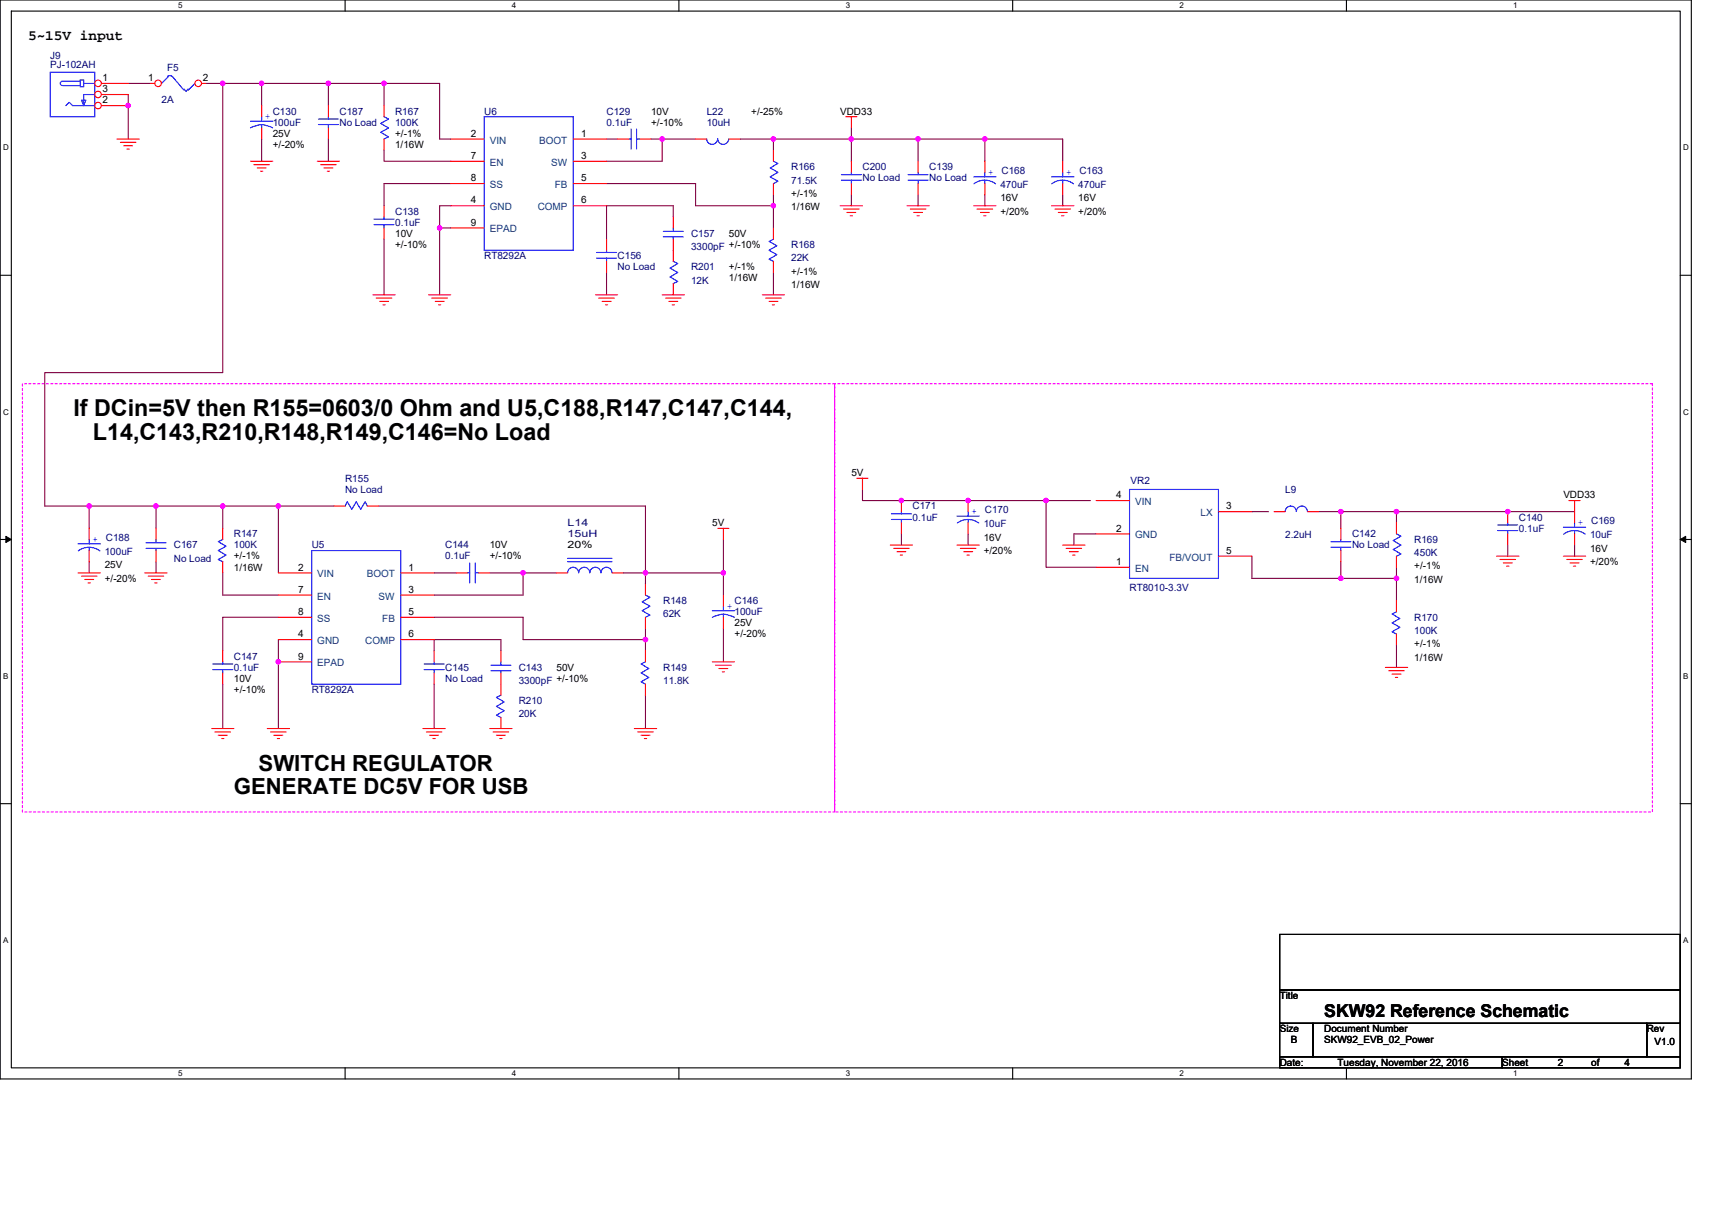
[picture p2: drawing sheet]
<svg xmlns="http://www.w3.org/2000/svg" width="297mm" height="210mm" viewBox="0 0 297 210" stroke-linecap="round" stroke-linejoin="round" font-family="sans-serif">
<path d="M0 0h293.5v187.2h-293.5zM2 1.9h289.5v183.4h-289.5z" fill="none" stroke="#000" stroke-width=".19"/>
<g fill="#fff">
<path d="M30.9 .2h.8v1.6h-.8z"/>
<path d="M30.9 185.5h.8v1.6h-.8z"/>
</g>
<path d="M59.9 0v1.9M59.9 185.3v1.9" fill="none" stroke="#000" stroke-width=".19"/>
<g fill="#fff">
<path d="M88.8 .2h.8v1.6h-.8z"/>
<path d="M88.8 185.5h.8v1.6h-.8z"/>
</g>
<path d="M117.8 0v1.9M117.8 185.3v1.9" fill="none" stroke="#000" stroke-width=".19"/>
<g fill="#fff">
<path d="M146.7 .2h.8v1.6h-.8z"/>
<path d="M146.7 185.5h.8v1.6h-.8z"/>
</g>
<path d="M175.7 0v1.9M175.7 185.3v1.9" fill="none" stroke="#000" stroke-width=".19"/>
<g fill="#fff">
<path d="M204.7 .2h.7v1.6h-.7z"/>
<path d="M204.7 185.5h.7v1.6h-.7z"/>
</g>
<path d="M233.6 0v1.9M233.6 185.3v1.9" fill="none" stroke="#000" stroke-width=".19"/>
<g fill="#fff">
<path d="M262.6 .2h.7v1.6h-.7z"/>
<path d="M262.6 185.5h.7v1.6h-.7z"/>
<path d="M.5 24.8h1v1.6h-1z"/>
<path d="M292 24.8h1v1.6h-1z"/>
<path d="M.5 70.7h1v1.5h-1z"/>
<path d="M292 70.7h1v1.5h-1z"/>
</g>
<path d="M0 47.8h2M291.5 47.8h2" fill="none" stroke="#000" stroke-width=".19"/>
<g fill="#fff">
<path d="M.5 116.5h.9v1.6h-.9z"/>
<path d="M292 116.5h.9v1.6h-.9z"/>
</g>
<path d="M0 93.6h2M291.5 93.6h2" fill="none" stroke="#000" stroke-width=".19"/>
<path d="M1 93.1l1 .5-1 .5zM291.5 93.6l1-.5v1z" fill="#000" stroke="#000" stroke-width=".17"/>
<g fill="#fff">
<path d="M.5 162.4h.9v1.5h-.9z"/>
<path d="M292 162.4h.9v1.5h-.9z"/>
</g>
<path d="M0 139.5h2M291.5 139.5h2M222 162.2h69.5v9.6h-69.5zM222 171.8h69.5v5.8h-69.5zM222 177.6h5.8v5.8h-5.8zM227.8 177.6h57.9v5.8h-57.9zM285.7 177.6h5.8v5.8h-5.8zM222 183.4h38.6v1.9h-38.6zM260.6 183.4h30.9v1.9h-30.9z" fill="none" stroke="#000" stroke-width=".19"/>
<path d="M3.9 66.6h140.9v74.3h-140.9zM144.8 66.6h141.9v74.3h-141.9z" fill="none" stroke="#f0f" stroke-width=".19" stroke-dasharray=".4 .4"/>
<g fill="none" stroke="#800040" stroke-width=".19">
<path d="M22.2 16.4v7.7M22.2 14.5h3.9M35.7 14.5h2.9M38.6 14.5v50.2h-30.8v23.1h7.7v3.9M38.6 14.5h6.8M45.4 14.5v3.8M45.4 14.5h11.6v3.8M57 14.5h9.6M66.6 14.5h9.7v9.6h1.9M66.6 14.5v3.8M45.4 24.1v3.9M57 24.1v3.9"/>
<path d="M66.6 26.1v1.9h11.6M76.3 39.6v11.6M78.2 31.9h-11.6v3.8M78.2 35.7h-1.9v3.9h1.9M105.2 31.9h15.5v3.8h13.5M105.2 24.1h2M113 24.1h1.9M114.9 24.1h5.8M114.9 24.1v3.9h-9.7M116.8 37.6v-1.9h-11.6v5.8M128.4 24.1h5.8M134.2 24.1h25.1"/>
<path d="M134.2 33.8v1.9M134.2 24.1v2M134.2 35.7v3.9M147.7 33.8v1.9M147.7 22.2v5.8M159.3 24.1h11.6v3.9M159.3 33.8v1.9M159.3 24.1v3.9M170.9 24.1h13.5v3.9M170.9 33.8v1.9M184.4 33.8v1.9M66.6 41.5v9.7"/>
<path d="M105.2 47.3v3.9M134.2 47.3v3.9M15.5 87.8h11.6v3.9M15.5 97.5v1.9M27.1 97.5v1.9M27.1 87.8h11.5v3.9M38.6 99.4v3.9h9.7M38.6 87.8h9.7M48.3 87.8v11.6M48.3 87.8h9.7M65.7 87.8h46.3v11.6M75.3 99.4h3.9"/>
<path d="M85 99.4h5.8M90.8 99.4v3.9h-15.5M90.8 99.4h5.8M108.1 99.4h3.9M112 99.4h13.5M112 99.4v1.9M125.5 99.4v3.9M125.5 93.6v5.8M149.6 84.9v2h31.9M156.4 92.6v2M168 92.6v2M181.5 86.9v11.5h8.7"/>
<path d="M181.5 86.9h7.7M190.2 92.6h-3.9v2M217.2 88.8h2.9M217.2 96.5v3.9h15.4M228.8 88.8h3.8M232.6 88.8h9.7M232.6 97.5v2.9M232.6 88.8v2.9M242.3 98.4v2M242.3 88.8h30.9M242.3 88.8v1.9M261.6 94.6v1.9"/>
<path d="M273.2 94.6v1.9M38.6 118.7v7.7M48.3 107.1h-9.7v5.8M48.3 111v15.4M75.3 112.9v-1.9h11.6v1.9M75.3 107.1h15.5v3.9h21.2M75.3 118.7v7.7M112 111v1.9M112 109.1v1.9M125.5 109.1v5.8M232.6 100.4h9.7M242.3 112v3.8"/>
<path d="M242.3 100.4v3.8M112 120.7v5.7"/>
</g>
<g fill="#f0f" stroke="#f0f" stroke-width=".19">
<circle cx="22.2" cy="18.3" r=".38"/>
<circle cx="66.6" cy="14.5" r=".38"/>
<circle cx="57" cy="14.5" r=".38"/>
<circle cx="45.4" cy="14.5" r=".38"/>
<circle cx="114.9" cy="24.1" r=".38"/>
<circle cx="134.2" cy="35.7" r=".38"/>
<circle cx="125.5" cy="99.4" r=".38"/>
<circle cx="112" cy="111" r=".38"/>
<circle cx="48.3" cy="87.8" r=".38"/>
<circle cx="112" cy="99.4" r=".38"/>
<circle cx="38.6" cy="87.8" r=".38"/>
<circle cx="170.9" cy="24.1" r=".38"/>
<circle cx="76.3" cy="39.6" r=".38"/>
<circle cx="134.2" cy="24.1" r=".38"/>
<circle cx="159.3" cy="24.1" r=".38"/>
<circle cx="147.7" cy="24.1" r=".38"/>
<circle cx="27" cy="87.8" r=".38"/>
<circle cx="15.5" cy="87.8" r=".38"/>
<circle cx="90.7" cy="99.4" r=".38"/>
<circle cx="48.3" cy="114.8" r=".38"/>
<circle cx="242.3" cy="100.4" r=".38"/>
<circle cx="156.4" cy="86.9" r=".38"/>
<circle cx="232.6" cy="88.8" r=".38"/>
<circle cx="181.5" cy="86.9" r=".38"/>
<circle cx="168" cy="86.9" r=".38"/>
<circle cx="232.6" cy="100.4" r=".38"/>
<circle cx="261.6" cy="88.8" r=".38"/>
<circle cx="242.3" cy="88.8" r=".38"/>
<circle cx="38.6" cy="14.5" r=".38"/>
</g>
<g fill="none" stroke="#f00" stroke-width=".19">
<path d="M45.4 18.3v2M57 18.3v2M20.3 24.1h3.9M20.9 24.7h2.7M21.5 25.3h1.5M22 25.9h.4M43.5 28h3.8M44 28.6h2.8M44.6 29.1h1.6M45.2 29.7h.4M45.4 22.2v1.9M55.1 28h3.8"/>
<path d="M55.6 28.6h2.7M56.2 29.1h1.6M56.8 29.7h.4M57 22.2v1.9M66.6 35.7v1.9M66.6 39.6v1.9M107.2 24.1h1.9M111 24.1h2M120.7 24.1h1.9M126.5 24.1h1.9M134.2 39.6v1.9M134.2 26.1v1.9"/>
<path d="M134.2 31.9v1.9M145.8 35.7h3.8M146.4 36.3h2.7M146.7 20.3h2M146.9 36.9h1.6M147.5 37.4h.4M147.7 20.3v1.9M157.4 35.7h3.8M157.9 36.3h2.8M158.5 36.9h1.6M159.1 37.4h.4M168.9 35.7h3.9"/>
<path d="M169.5 36.3h2.7M170.1 36.9h1.5M170.7 37.4h.4M170.9 28v1.9M170.9 31.9v1.9M182.5 35.7h3.8M183 36.3h2.7M183.6 36.9h1.6M184.2 37.4h.4M184.4 28v1.9M184.4 31.9v1.9M64.7 51.2h3.9"/>
<path d="M65.3 51.7h2.7M65.9 52.3h1.5M66.4 52.9h.4M74.4 51.2h3.8M74.9 51.7h2.7M75.5 52.3h1.6M76.1 52.9h.4M103.3 51.2h3.9M103.9 51.7h2.7M104.5 52.3h1.5M105 52.9h.4M105.2 41.5v1.9"/>
<path d="M105.2 45.4v1.9M114.9 51.2h3.9M115.5 51.7h2.7M116.1 52.3h1.5M116.6 52.9h.4M132.3 51.2h3.8M132.8 51.7h2.7M133.4 52.3h1.6M134 52.9h.4M134.2 45.4v1.9M13.5 99.4h3.9M14.1 100h2.7"/>
<path d="M15.5 91.7v1.9M15.5 95.5v2M25.1 99.4h3.9M25.7 100h2.7M27.1 95.5v2M27.1 91.7v1.9M38.6 97.5v1.9M38.6 91.7v1.9M48.3 99.4h5.8M58 87.8h1.9M63.7 87.8h2M69.5 99.4h5.8"/>
<path d="M79.2 99.4h1.9M83 99.4h2M96.6 99.4h1.9M106.2 99.4h1.9M124.5 91.7h2M125.5 91.7v1.9M148.7 83h1.9M149.6 83v1.9M154.5 94.6h3.8M155 95.2h2.8M155.6 95.7h1.6M156.2 96.3h.4"/>
<path d="M156.4 86.9v1.9M156.4 90.7v1.9M166 94.6h3.9M166.6 95.2h2.7M167.2 95.7h1.6M167.8 96.3h.4M168 86.9v1.9M168 90.7v1.9M184.4 94.6h3.9M185 95.2h2.7M185.5 95.7h1.6M186.1 96.3h.4"/>
<path d="M190.2 86.9h5.8M190.2 92.6h5.8M190.2 98.4h5.8M211.4 96.5h5.8M211.4 88.8h5.8M221.1 88.8h1.9M226.9 88.8h1.9M232.6 91.7v1.9M232.6 95.5v2M242.3 90.7v1.9M242.3 96.5v1.9M259.7 96.5h3.8"/>
<path d="M260.3 97.1h2.7M260.8 97.7h1.6M261.4 98.3h.4M261.6 88.8v1.9M261.6 92.6v2M271.2 96.5h3.9M271.8 97.1h2.7M272.2 86.9h1.9M272.4 97.7h1.6M273 98.3h.4M273.2 86.9v3.8M273.2 92.6v2"/>
<path d="M14.7 100.6h1.6M15.3 101.2h.4M26.3 100.6h1.5M26.9 101.2h.4M38.6 112.9v2M38.6 116.8v1.9M48.3 114.9h5.8M48.3 103.3h5.8M48.3 107.1h5.8M48.3 111h5.8M69.5 103.3h5.8M69.5 107.1h5.8"/>
<path d="M69.5 111h5.8M75.3 112.9v2M75.3 116.8v1.9M86.9 116.8v3.8M86.9 112.9v2M123.6 114.9h3.8M124.2 115.4h2.7M124.7 116h1.6M125.3 116.6h.4M125.5 103.3v1.9M125.5 107.1v2M240.4 115.8h3.8"/>
<path d="M241 116.4h2.6M241.5 117h1.6M242.1 117.6h.4M242.3 110v2M242.3 104.2v2M36.7 126.4h3.9M37.3 127h2.7M37.9 127.6h1.5M38.5 128.2h.3M46.4 126.4h3.8M46.9 127h2.8M47.5 127.6h1.6"/>
<path d="M48.1 128.2h.4M73.4 126.4h3.9M74 127h2.7M74.5 127.6h1.6M75.1 128.2h.4M85 126.4h3.8M85.6 127h2.7M86.1 127.6h1.6M86.7 128.2h.4M86.9 124.5v1.9M110.1 126.4h3.8M110.7 127h2.6"/>
<path d="M111.2 127.6h1.6M111.8 128.2h.4"/>
</g>
<g fill="none" stroke="#00f" stroke-width=".19">
<path d="M29.1 13.2l.3-.1 .5 .2M29.2 13.3l-1.2 1.2M29.9 13.3l2 2.3M32.7 15.4l-.4 .4-.4-.4M33.8 14.5l-1.1 1.1M43.5 22.2a3.6 3.6 0 0 1 3.8 0M43.5 21h3.8M45.4 21.6v.6M45.4 20.3v.7M55.2 21.6h3.5M55.2 20.7h3.5M57 20.3v.4"/>
<path d="M57 21.6v.6M64.9 39h3.5M64.9 38h3.5M66.6 37.6v.4M66.6 39v.6M109.1 24.1h.4M109.5 22.4v3.5M110.4 24.1h.6M110.4 22.4v3.5M122.6 24.1a.95 .95 0 0 0 1 1 .95 .95 0 0 0 .9-1 .96 .96 0 0 0 1 1 .96 .96 0 0 0 .9-1M134.2 28l.8 .4-1.4 .7 1.4 .8-1.4 .8 1.4 .8-.8 .4M168.9 30.7h3.9"/>
<path d="M169 31.9a3.1 3.1 0 0 1 3.7 0M170.9 31.3v.6M170.9 29.9v.8M182.5 30.7h3.8M182.5 31.9a3.1 3.1 0 0 1 3.7 0M184.4 31.3v.6M184.4 29.9v.8M103.5 44.8h3.5M103.5 43.8h3.5M105.2 43.4v.4M105.2 44.8v.6M134.2 41.5l-.8 .4 1.4 .8-1.4 .7 1.4 .8-1.4 .8 .8 .4"/>
<path d="M13.5 94.4h3.9M13.6 95.6a3.1 3.1 0 0 1 3.7 0M15.5 95v.5M15.5 93.6v.8M25.3 94.2h3.5M25.3 95.2h3.5M27.1 95.2v.3M27.1 93.6v.6M38.6 93.6l-.7 .4 1.3 .8-1.3 .7 1.3 .8-1.3 .8 .7 .4M54.1 95.5h15.4v23.2h-15.4zM59.9 87.8l.4-.7 .7 1.3 .8-1.3 .8 1.3 .7-1.3 .4 .7M81.1 99.4h.4"/>
<path d="M81.5 97.7v3.5M82.5 97.7v3.5M82.5 99.4h.5M98.5 99.4a.95 .95 0 0 1 .9-1 .95 .95 0 0 1 1 1M98.5 97.5h7.7M98.5 96.9h7.7M100.4 99.4a.95 .95 0 0 1 1-1 .95 .95 0 0 1 .9 1 .97 .97 0 0 1 1-1 .97 .97 0 0 1 1 1 .96 .96 0 0 1 .9-1 .96 .96 0 0 1 1 1M154.7 90.1h3.4M154.7 89.2h3.4M156.4 88.8v.4M156.4 90.1v.6M166 89.6h3.9"/>
<path d="M166.1 90.8a3.1 3.1 0 0 1 3.7 0M168 90.1v.6M168 88.8v.8M196 84.9h15.4v15.5h-15.4zM224.9 88.8a.96 .96 0 0 0-.9-1 .96 .96 0 0 0-1 1M226.8 88.8a.95 .95 0 0 0-.9-1 .95 .95 0 0 0-1 1M230.9 95h3.5M230.9 94h3.5M232.6 93.6v.4M232.6 95v.5M242.3 92.6l.8 .4-1.4 .8 1.4 .8-1.4 .8 1.4 .7-.8 .4M259.9 92.1h3.4"/>
<path d="M259.9 91.1h3.4M261.6 90.7v.4M261.6 92.1v.5M271.2 91.5h3.9M273.2 92.1v.5M273.2 90.7v.8M275 92.7a3.1 3.1 0 0 0-3.7 0M36.9 116.2h3.5M36.9 115.2h3.5M38.6 114.9v.3M38.6 116.2v.6M73.6 116.2h3.5"/>
<path d="M73.6 115.2h3.5M75.3 114.9v.3M75.3 116.2v.6M85.2 115.4h3.4M85.2 116.4h3.4M86.9 116.4v.4M86.9 114.9v.5M123.6 107.1a3.6 3.6 0 0 1 3.8 0M123.6 106h3.8M125.5 106.6v.5M125.5 105.2v.8M242.3 106.2l-.8 .4 1.4 .7-1.4 .8 1.4 .8-1.4 .7 .8 .4"/>
<path d="M86.9 120.7l-.8 .3 1.4 .8-1.4 .8 1.4 .7-1.4 .8 .8 .4"/>
</g>
<circle cx="27.4" cy="14.5" r=".57" fill="#fff" stroke="#f00" stroke-width=".19"/>
<path d="M26.1 14.5h.8" fill="none" stroke="#f00" stroke-width=".19"/>
<circle cx="34.4" cy="14.5" r=".57" fill="#fff" stroke="#f00" stroke-width=".19"/>
<path d="M35 14.5h.7M116.8 37.6v2M116.8 41.5v1.9" fill="none" stroke="#f00" stroke-width=".19"/>
<path d="M8.7 12.6h7.7v7.7h-7.7zM10.9 14.9h3M11.4 18.3l.6-.5 .6 .5h3.8M13.9 13.9h.6v1.1h-.6zM13.9 14.1h-3.3a.37 .37 0 0 0-.1 .5 .37 .37 0 0 0 .3 .2M14.1 17.4h.8l-.4 .9zM14.5 14.5h1.9M16.4 16.4h-1.9v1.9M116.8 39.6v.6M115.1 40.2h3.5M115.1 41.1h3.5M116.8 41.1v.4" fill="none" stroke="#00f" stroke-width=".19"/>
<circle cx="17" cy="14.5" r=".57" fill="#fff" stroke="#f00" stroke-width=".19"/>
<path d="M17.6 14.5h4.6" fill="none" stroke="#f00" stroke-width=".19"/>
<circle cx="17" cy="18.3" r=".57" fill="#fff" stroke="#f00" stroke-width=".19"/>
<path d="M17.6 18.3h4.6" fill="none" stroke="#f00" stroke-width=".19"/>
<circle cx="17" cy="16.4" r=".57" fill="#fff" stroke="#f00" stroke-width=".19"/>
<g fill="none" stroke="#f00" stroke-width=".19">
<path d="M17.6 16.4h4.6M66.6 18.3v2M66.6 24.1v2M78.2 39.6h5.8M78.2 28h5.8M78.2 31.9h5.8M78.2 35.7h5.8M78.2 24.1h5.8M99.5 28h5.7M99.5 24.1h5.7M99.5 31.9h5.7M99.5 35.7h5.7"/>
<path d="M147.7 28v1.9M147.7 31.9v1.9M159.3 28v1.9M159.3 31.9v1.9M116.8 43.4v2M116.8 49.2v2M112 118.7v2M112 112.9v2M112 101.3v2M112 107.1v2"/>
</g>
<g fill="none" stroke="#00f" stroke-width=".19">
<path d="M66.6 20.3l.8 .4-1.3 .7 1.3 .8-1.3 .8 1.3 .7-.8 .4M84 20.3h15.5v23.1h-15.5zM146 31.3h3.5M146 30.3h3.5M147.7 29.9v.4M147.7 31.3v.6M157.6 31.3h3.4M157.6 30.3h3.4M159.3 29.9v.4M159.3 31.3v.6M116.8 45.4l.8 .3-1.4 .8 1.4 .8-1.4 .8 1.4 .7-.8 .4M112 114.9l-.8 .3 1.4 .8-1.4 .8 1.4 .8-1.4 .7 .8 .4"/>
<path d="M112 103.3l.8 .4-1.4 .7 1.4 .8-1.4 .8 1.4 .7-.8 .4"/>
</g>
<g fill="#f0f" stroke="#f0f" stroke-width=".19">
<circle cx="22.2" cy="18.3" r=".38"/>
<circle cx="66.6" cy="14.5" r=".38"/>
<circle cx="57" cy="14.5" r=".38"/>
<circle cx="45.4" cy="14.5" r=".38"/>
<circle cx="114.9" cy="24.1" r=".38"/>
<circle cx="134.2" cy="35.7" r=".38"/>
<circle cx="125.5" cy="99.4" r=".38"/>
<circle cx="112" cy="111" r=".38"/>
<circle cx="48.3" cy="87.8" r=".38"/>
<circle cx="112" cy="99.4" r=".38"/>
<circle cx="38.6" cy="87.8" r=".38"/>
<circle cx="170.9" cy="24.1" r=".38"/>
<circle cx="76.3" cy="39.6" r=".38"/>
<circle cx="134.2" cy="24.1" r=".38"/>
<circle cx="159.3" cy="24.1" r=".38"/>
<circle cx="147.7" cy="24.1" r=".38"/>
<circle cx="27" cy="87.8" r=".38"/>
<circle cx="15.5" cy="87.8" r=".38"/>
<circle cx="90.7" cy="99.4" r=".38"/>
<circle cx="48.3" cy="114.8" r=".38"/>
<circle cx="242.3" cy="100.4" r=".38"/>
<circle cx="156.4" cy="86.9" r=".38"/>
<circle cx="232.6" cy="88.8" r=".38"/>
<circle cx="181.5" cy="86.9" r=".38"/>
<circle cx="168" cy="86.9" r=".38"/>
<circle cx="232.6" cy="100.4" r=".38"/>
<circle cx="261.6" cy="88.8" r=".38"/>
<circle cx="242.3" cy="88.8" r=".38"/>
<circle cx="38.6" cy="14.5" r=".38"/>
</g>
<g font-size="4">
<text x="12.7" y="72.3">If DCin=5V then R155=0603/0 Ohm and U5,C188,R147,C147,C144,</text>
<text x="16.1" y="76.4">L14,C143,R210,R148,R149,C146=No Load</text>
</g>
<g font-size="3.9">
<text x="40.6" y="137.9">GENERATE DC5V FOR USB</text>
<text x="44.9" y="133.9">SWITCH REGULATOR</text>
</g>
<text font-size="3.1" x="229.8" y="176.6">SKW92 Reference Schematic</text>
<text font-size="2.5" x="4.9" y="6.9">5~15V input</text>
<g font-size="1.7" fill="#000080">
<text x="8.7" y="10.2">J9</text>
<text x="8.7" y="11.8">PJ-102AH</text>
<text x="28" y="17.9">2A</text>
<text x="29" y="12.4">F5</text>
<text x="47.3" y="19.9">C130</text>
<text x="47.3" y="21.8">100uF</text>
<text x="58.9" y="19.9">C187</text>
<text x="58.9" y="21.8">No Load</text>
<text x="68.6" y="19.9">R167</text>
<text x="68.6" y="21.8">100K</text>
<text x="84" y="19.9">U6</text>
<text x="105.2" y="19.9">C129</text>
<text x="105.2" y="21.8">0.1uF</text>
<text x="122.6" y="19.9">L22</text>
<text x="122.6" y="21.8">10uH</text>
<text x="137.3" y="29.5">R166</text>
<text x="149.6" y="29.5">C200</text>
<text x="161.2" y="29.5">C139</text>
<text x="137.3" y="31.9">71.5K</text>
<text x="149.6" y="31.5">No Load</text>
<text x="161.2" y="31.5">No Load</text>
<text x="173.6" y="32.6">470uF</text>
<text x="173.8" y="30.1">C168</text>
<text x="187.1" y="32.6">470uF</text>
<text x="187.3" y="30.1">C163</text>
<text x="68.6" y="37.3">C138</text>
<text x="68.6" y="39.2">0.1uF</text>
<text x="119.9" y="41.1">C157</text>
<text x="84" y="45">RT8292A</text>
<text x="107.2" y="45">C156</text>
<text x="107.2" y="46.9">No Load</text>
<text x="119.9" y="43.4">3300pF +/-10%</text>
<text x="119.9" y="46.9">R201</text>
<text x="137.3" y="43.1">R168</text>
<text x="137.3" y="45.4">22K</text>
<text x="119.9" y="49.2">12K</text>
<text x="59.9" y="83.6">R155</text>
<text x="196.2" y="84">VR2</text>
<text x="59.9" y="85.5">No Load</text>
<text x="158.3" y="88.4">C171</text>
<text x="170.9" y="89">C170</text>
<text x="223" y="85.5">L9</text>
<text x="18.4" y="93.8">C188</text>
<text x="30.2" y="95.2">C167</text>
<text x="40.6" y="93.2">R147</text>
<text x="40.6" y="95.2">100K</text>
<text x="54.1" y="95.2">U5</text>
<text x="77.3" y="95.2">C144</text>
<text x="98.5" y="91.3">L14</text>
<text x="98.5" y="93.2">15uH</text>
<text x="158.3" y="90.3">0.1uF</text>
<text x="170.7" y="91.5">10uF</text>
<text x="223" y="93.4">2.2uH</text>
<text x="234.6" y="93.2">C142</text>
<text x="234.6" y="95.2">No Load</text>
<text x="245.4" y="94.2">R169</text>
<text x="263.5" y="90.3">C140</text>
<text x="263.5" y="92.3">0.1uF</text>
<text x="275.9" y="93.4">10uF</text>
<text x="276.1" y="90.9">C169</text>
<text x="18.2" y="96.3">100uF</text>
<text x="30.2" y="97.5">No Load</text>
<text x="77.3" y="97.1">0.1uF</text>
<text x="245.4" y="96.5">450K</text>
<text x="115.1" y="104.8">R148</text>
<text x="115.1" y="107.1">62K</text>
<text x="127.4" y="104.8">C146</text>
<text x="127.4" y="106.7">100uF</text>
<text x="196" y="102.5">RT8010-3.3V</text>
<text x="245.4" y="107.7">R170</text>
<text x="245.4" y="110">100K</text>
<text x="40.6" y="114.5">C147</text>
<text x="40.6" y="116.4">0.1uF</text>
<text x="77.3" y="116.4">C145</text>
<text x="77.3" y="118.3">No Load</text>
<text x="90" y="116.4">C143</text>
<text x="90" y="118.7">3300pF +/-10%</text>
<text x="115.1" y="116.4">R149</text>
<text x="115.1" y="118.7">11.8K</text>
<text x="54.1" y="120.3">RT8292A</text>
<text x="90" y="122.2">R210</text>
<text x="90" y="124.5">20K</text>
</g>
<g font-size="1.7">
<text x="17.8" y="14.1">1</text>
<text x="17.8" y="17.9">2</text>
<text x="17.8" y="16">3</text>
<text x="25.7" y="14.1">1</text>
<text x="35.2" y="14.1">2</text>
<text x="47.3" y="23.7">25V</text>
<text x="68.6" y="23.7">+/-1%</text>
<text x="81.7" y="23.7">2</text>
<text x="100.8" y="23.7">1</text>
<text x="113" y="19.9">10V</text>
<text x="113" y="21.8">+/-10%</text>
<text x="130.3" y="19.9">+/-25%</text>
<text x="145.8" y="19.9">VDD33</text>
<text x="47.3" y="25.7">+/-20%</text>
<text x="68.6" y="25.7">1/16W</text>
<text x="81.7" y="27.6">7</text>
<text x="100.8" y="27.6">3</text>
<text x="81.7" y="31.5">8</text>
<text x="81.7" y="35.3">4</text>
<text x="100.8" y="35.3">6</text>
<text x="100.8" y="31.5">5</text>
<text x="137.3" y="34.2">+/-1%</text>
<text x="173.6" y="34.9">16V</text>
<text x="187.1" y="34.9">16V</text>
<text x="68.6" y="41.1">10V</text>
<text x="81.7" y="39.2">9</text>
<text x="126.5" y="41.1">50V</text>
<text x="137.3" y="36.5">1/16W</text>
<text x="173.6" y="37.3">+/20%</text>
<text x="187.1" y="37.3">+/20%</text>
<text x="68.6" y="43.1">+/-10%</text>
<text x="126.5" y="46.9">+/-1%</text>
<text x="137.3" y="47.7">+/-1%</text>
<text x="126.5" y="48.8">1/16W</text>
<text x="137.3" y="50">1/16W</text>
<text x="147.7" y="82.6">5V</text>
<text x="193.7" y="86.5">4</text>
<text x="212.8" y="88.4">3</text>
<text x="271.2" y="86.5">VDD33</text>
<text x="85" y="95.2">10V</text>
<text x="98.5" y="95.2">20%</text>
<text x="123.6" y="91.3">5V</text>
<text x="170.7" y="93.8">16V</text>
<text x="193.7" y="92.2">2</text>
<text x="275.9" y="95.7">16V</text>
<text x="18.2" y="98.6">25V</text>
<text x="18.2" y="101">+/-20%</text>
<text x="40.6" y="97.1">+/-1%</text>
<text x="40.6" y="99">1/16W</text>
<text x="51.7" y="99">2</text>
<text x="70.9" y="99">1</text>
<text x="85" y="97.1">+/-10%</text>
<text x="170.7" y="96.1">+/20%</text>
<text x="193.7" y="98">1</text>
<text x="212.8" y="96.1">5</text>
<text x="245.4" y="98.8">+/-1%</text>
<text x="245.4" y="101.2">1/16W</text>
<text x="275.9" y="98.1">+/20%</text>
<text x="51.7" y="102.9">7</text>
<text x="51.7" y="106.7">8</text>
<text x="70.9" y="102.9">3</text>
<text x="70.9" y="106.7">5</text>
<text x="51.7" y="110.6">4</text>
<text x="70.9" y="110.6">6</text>
<text x="127.4" y="108.7">25V</text>
<text x="127.4" y="110.6">+/-20%</text>
<text x="245.4" y="112.4">+/-1%</text>
<text x="40.6" y="118.3">10V</text>
<text x="51.7" y="114.4">9</text>
<text x="96.6" y="116.4">50V</text>
<text x="245.4" y="114.7">1/16W</text>
<text x="40.6" y="120.3">+/-10%</text>
<text x="222" y="173.4">Title</text>
<text x="222" y="179.1">Size</text>
<text x="229.8" y="179.1">Document Number</text>
<text x="285.7" y="179.1">Rev</text>
<text x="222" y="184.9">Date:</text>
<text x="224" y="181.1">B</text>
<text x="229.8" y="181.1">SKW92_EVB_02_Power</text>
<text x="232.1" y="184.9">Tuesday, November 22, 2016</text>
<text x="260.6" y="184.9">Sheet</text>
<text x="270.3" y="184.9">2</text>
<text x="276.1" y="184.9">of</text>
<text x="281.9" y="184.9">4</text>
<text x="287.1" y="181.3">V1.0</text>
</g>
<g font-size="1.7" fill="#00f">
<text x="46" y="20.7">+</text>
<text x="171.4" y="30.3">+</text>
<text x="185" y="30.3">+</text>
<text x="168.6" y="89.2">+</text>
<text x="16.1" y="94">+</text>
<text x="273.8" y="91.1">+</text>
<text x="126.1" y="105.6">+</text>
</g>
<g font-size="1.7" fill="#004080">
<text x="85" y="28.8">EN</text>
<text x="85" y="24.9">VIN</text>
<text x="93.6" y="24.9">BOOT</text>
<text x="95.6" y="28.8">SW</text>
<text x="85" y="32.6">SS</text>
<text x="96.3" y="32.6">FB</text>
<text x="85" y="40.3">EPAD</text>
<text x="85" y="36.5">GND</text>
<text x="93.3" y="36.5">COMP</text>
<text x="197" y="87.7">VIN</text>
<text x="208.3" y="89.6">LX</text>
<text x="197" y="93.4">GND</text>
<text x="55.1" y="100.2">VIN</text>
<text x="63.6" y="100.2">BOOT</text>
<text x="197" y="99.2">EN</text>
<text x="202.9" y="97.3">FB/VOUT</text>
<text x="55.1" y="104.1">EN</text>
<text x="55.1" y="107.9">SS</text>
<text x="65.7" y="104.1">SW</text>
<text x="66.3" y="107.9">FB</text>
<text x="55.1" y="111.8">GND</text>
<text x="63.4" y="111.8">COMP</text>
<text x="55.1" y="115.6">EPAD</text>
</g>
<g font-size="1.4">
<text x="30.9" y="1.5">5</text>
<text x="88.8" y="1.5">4</text>
<text x="146.7" y="1.5">3</text>
<text x="204.7" y="1.5">2</text>
<text x="262.6" y="1.5">1</text>
<text x=".5" y="26.1">D</text>
<text x="292" y="26.1">D</text>
<text x=".5" y="71.9">C</text>
<text x="292" y="71.9">C</text>
<text x=".5" y="117.8">B</text>
<text x="292" y="117.8">B</text>
<text x=".5" y="163.6">A</text>
<text x="292" y="163.6">A</text>
<text x="30.9" y="186.8">5</text>
<text x="88.8" y="186.8">4</text>
<text x="146.7" y="186.8">3</text>
<text x="204.7" y="186.8">2</text>
<text x="262.6" y="186.8">1</text>
</g>
</svg>
